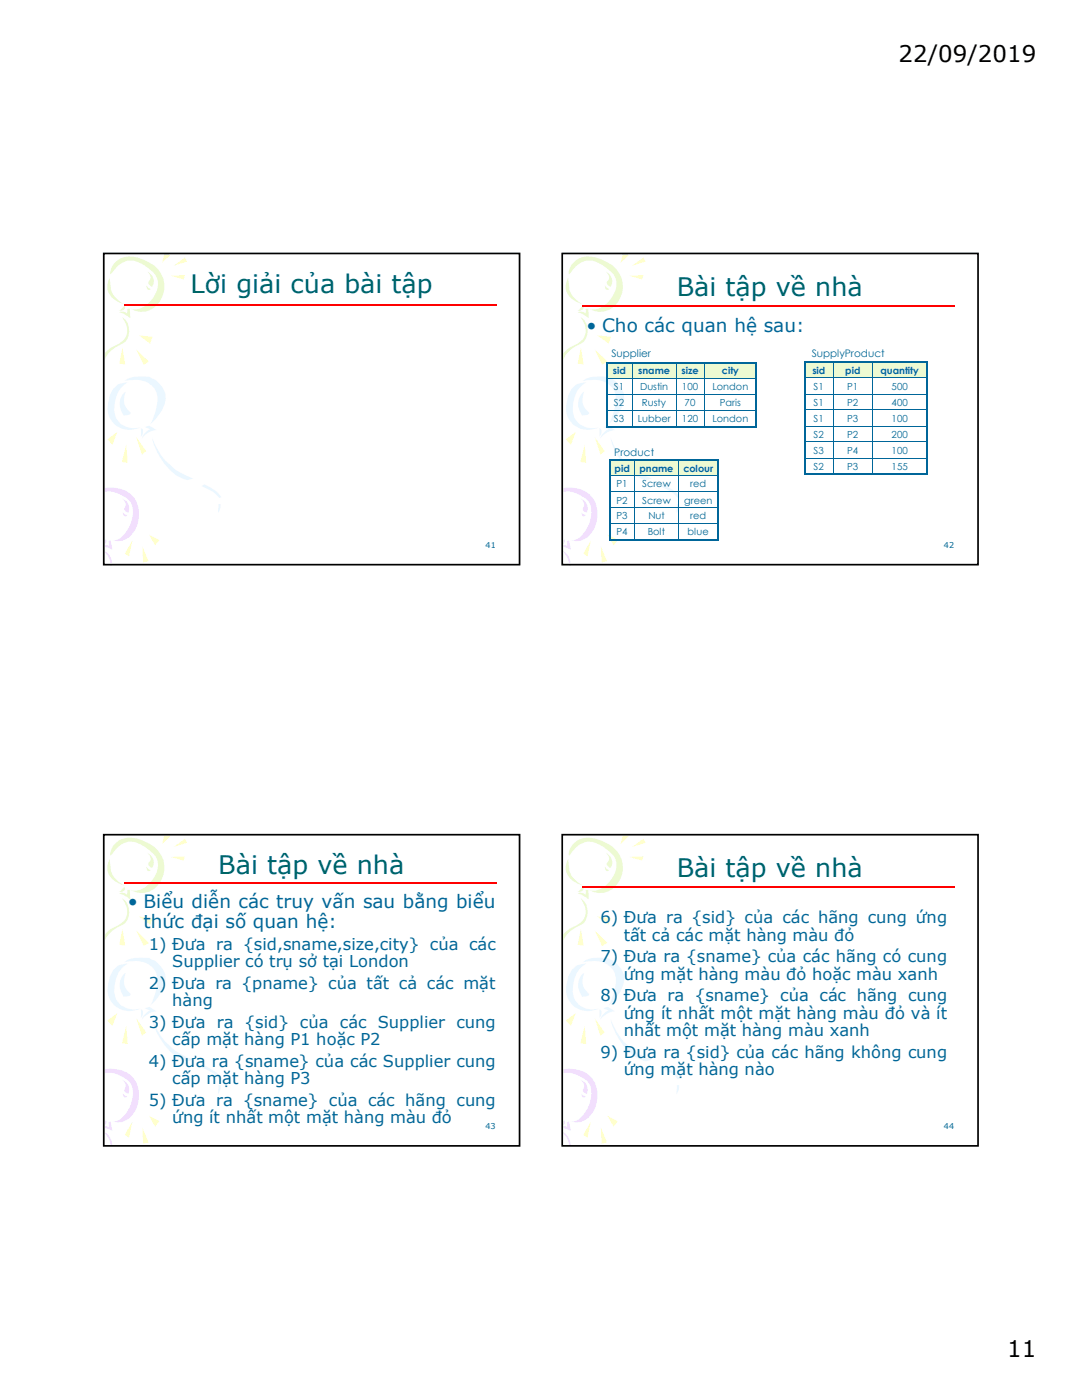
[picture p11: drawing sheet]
<svg xmlns="http://www.w3.org/2000/svg" width="216mm" height="279mm" viewBox="0 0 216 279" stroke-linecap="round" stroke-linejoin="round" font-family="sans-serif">
<g fill="#ffc">
<path d="M21.4 87.7l2-1.5-1 2.6z"/>
<path d="M25.2 88.7l.3 3.7-1.2-.2z"/>
<path d="M27.2 87.2l2 2.8-.9 .7z"/>
</g>
<g fill="#ebf7ff">
<path d="M24.8 76a4.8 4.8 0 0 1 3.1-.9 4.5 4.5 0 0 1 5.2 4.5 9.1 9.1 0 0 1-3.1 5.1l.6-1.5a6.3 6.3 0 0 0 .2-5.7 5.1 5.1 0 0 0-5-1.6z" fill-rule="evenodd"/>
<path d="M22.6 77.6a2.42 2.42 0 0 1 1.7-1.1l1.3-.2h-.2a6.1 6.1 0 0 0-2.2 7.2 4.2 4.2 0 0 0 4.8 1.8 4.5 4.5 0 0 1-5.1-.6 4.5 4.5 0 0 1-1.1-5l.1-.7z" fill-rule="evenodd"/>
<path d="M24.8 78.3l.3-.1a3.5 3.5 0 0 0 1 4.3l-.4 .3-1 .1a3.5 3.5 0 0 1 .1-4.6z" fill-rule="evenodd"/>
<path d="M28.9 85.2l.9-.2 1.4 .8a4 4 0 0 0-2.9 1.7 2.59 2.59 0 0 1 1.7-1.8z" fill-rule="evenodd"/>
<path d="M28.1 85.5h.1a1.19 1.19 0 0 1-.1 1.7z" fill-rule="evenodd"/>
<path d="M30.4 87.4a13.1 13.1 0 0 0 8.2 8.1 3.4 3.4 0 0 1-3.6-.8 13.6 13.6 0 0 1-4.6-7.3z" fill-rule="evenodd"/>
<path d="M40.2 97l.6-.4 .6 .4a5.1 5.1 0 0 1 2.8 2.3l-.5 .1a7 7 0 0 0-3.5-2.4z" fill-rule="evenodd"/>
<path d="M43.6 100.6h.4v.4l-.5 1.4z" fill-rule="evenodd"/>
</g>
<g fill="#ffc">
<path d="M29.7 106.7l2.1 1.1-.9 1z"/>
<path d="M28.4 109l1.2 3-1 .2z"/>
<path d="M26.4 107.9l-.7 3.1-.8-.5z"/>
<path d="M27.7 66.9l2.7 .3-.4 1.4z"/>
<path d="M27.2 69.7l2.5 2.5-1 .6z"/>
<path d="M24.4 69.4l.6 3.3-1.2-.1z"/>
<path d="M32.9 50.4l1.1 .5-1.7 1.6z"/>
<path d="M34.6 53l2.3-1.6 .4 .8z"/>
<path d="M34.1 55l2.8-.1-.3 .9z"/>
</g>
<g fill="#f2dffd">
<path d="M24.4 99.5a2.02 2.02 0 0 1 1.2 2.8l-.1-.1a.76 .76 0 0 1-.6-.5 .76 .76 0 0 1 .2-.8 1.47 1.47 0 0 0-.7-1.4z" fill-rule="evenodd"/>
<path d="M24.5 102.3l.4 .4h.5l-.2 .3h-.2a.7 .7 0 0 1-.5-.7z" fill-rule="evenodd"/>
<path d="M20.7 109.9a2.99 2.99 0 0 1 1.7 3h-.4a4 4 0 0 0-1.3-3z" fill-rule="evenodd"/>
<path d="M20.5 108.9l.8-.1 .4 .2-.1-1 .5-.2 .3 1.9-1.3-.5h-.6z" fill-rule="evenodd"/>
<path d="M21.1 107.6a.79 .79 0 0 1-.6 1.2v-.4z" fill-rule="evenodd"/>
<path d="M20.5 97.5a5.9 5.9 0 0 1 6.8 2.7 6.4 6.4 0 0 1-1.5 7 3.4 3.4 0 0 1-3.4 .6 3.2 3.2 0 0 0 3-1.9 6 6 0 0 0 .7-5.6 5.9 5.9 0 0 0-5.1-2.1l-.5 .1z" fill-rule="evenodd"/>
</g>
<g fill="#edfad2">
<path d="M21.9 55.5l.1 1.1a4.4 4.4 0 0 0 2.8 4.1 4.3 4.3 0 0 1-3.4-3.1v-.7z" fill-rule="evenodd"/>
<path d="M23.8 62.4a1.27 1.27 0 0 1 1.6 .1v-.8l.5-.1 .1 1.9-1.3-.9z" fill-rule="evenodd"/>
<path d="M29.5 54.2a2.11 2.11 0 0 1 .9 3l-.7-.5a.67 .67 0 0 1 .3-.9 1.3 1.3 0 0 0-.5-1.6z" fill-rule="evenodd"/>
<path d="M23.7 62l.3-.1 .8-.9 .2 .3a.91 .91 0 0 1-1.3 .7z" fill-rule="evenodd"/>
<path d="M29.2 57l.4 .4 .4 .3v.1l-.3 .1-.3-.2z" fill-rule="evenodd"/>
<path d="M24.4 63.2a3.3 3.3 0 0 1 1.3 3.4 3.3 3.3 0 0 1-2.4 2.6 5.8 5.8 0 0 0-2.8 3.4 3.3 3.3 0 0 1 2.5-3.6 3.2 3.2 0 0 0 2.4-3 6.3 6.3 0 0 0-1-2.8z" fill-rule="evenodd"/>
<path d="M22.8 52.6a4.6 4.6 0 0 1 5.7-.8 5.8 5.8 0 0 1 4.3 5.8 4.7 4.7 0 0 1-5.7 4.5l-1.1-.5a4.1 4.1 0 0 0 4.5-2.1 3.8 3.8 0 0 0-.9-5.9 5.2 5.2 0 0 0-4.5-1.5l-.5 .2a6.6 6.6 0 0 0-2.5 2.4 1.77 1.77 0 0 1 .4-1.7z" fill-rule="evenodd"/>
</g>
<path d="M24.7 60.9h74.3" fill="none" stroke="#f00" stroke-width=".3"/>
<path d="M20.7 50.6h83v62.1h-83z" fill="none" stroke="#000" stroke-width=".34"/>
<path d="M112 50.4h83.4v62.5h-83.4z" fill="#fff"/>
<g fill="#ffc">
<path d="M112.9 87.7l2-1.5-1 2.6z"/>
<path d="M116.7 88.7l.3 3.7-1.2-.2z"/>
<path d="M118.7 87.2l1.9 2.8-.8 .7z"/>
</g>
<g fill="#ebf7ff">
<path d="M116.3 76a4.8 4.8 0 0 1 3.1-.9 4.5 4.5 0 0 1 5.1 4.5 9.1 9.1 0 0 1-3 5.1l.6-1.5a6.3 6.3 0 0 0 .2-5.7 5.1 5.1 0 0 0-5-1.6z" fill-rule="evenodd"/>
<path d="M114 77.6a2.42 2.42 0 0 1 1.8-1.1l1.3-.2h-.2a6.1 6.1 0 0 0-2.2 7.2 4.2 4.2 0 0 0 4.8 1.8 4.5 4.5 0 0 1-5.1-.6 4.5 4.5 0 0 1-1.2-5l.2-.7z" fill-rule="evenodd"/>
<path d="M116.3 78.3l.2-.1a3.5 3.5 0 0 0 1.1 4.3l-.5 .3-.9 .1a3.5 3.5 0 0 1 .1-4.6z" fill-rule="evenodd"/>
<path d="M120.4 85.2l.9-.2 1.4 .8a4 4 0 0 0-2.9 1.7 2.59 2.59 0 0 1 1.7-1.8z" fill-rule="evenodd"/>
<path d="M119.6 85.5h.1a1.19 1.19 0 0 1-.1 1.7z" fill-rule="evenodd"/>
<path d="M121.8 87.4a13.1 13.1 0 0 0 8.2 8.1 3.4 3.4 0 0 1-3.6-.8 13.6 13.6 0 0 1-4.6-7.3z" fill-rule="evenodd"/>
<path d="M131.7 97l.5-.4 .7 .4a5.1 5.1 0 0 1 2.7 2.3l-.4 .1a7 7 0 0 0-3.5-2.4z" fill-rule="evenodd"/>
<path d="M135 100.6h.5v.4l-.5 1.4z" fill-rule="evenodd"/>
</g>
<g fill="#ffc">
<path d="M121.2 106.7l2.1 1.1-.9 1z"/>
<path d="M119.9 109l1.2 3-1 .2z"/>
<path d="M117.9 107.9l-.7 3.1-.8-.5z"/>
<path d="M119.2 66.9l2.7 .3-.4 1.4z"/>
<path d="M118.7 69.7l2.5 2.5-1.1 .6z"/>
<path d="M115.9 69.4l.6 3.3-1.2-.1z"/>
<path d="M124.3 50.4l1.1 .5-1.6 1.6z"/>
<path d="M126.1 53l2.3-1.6 .4 .8z"/>
<path d="M125.6 55l2.8-.1-.3 .9z"/>
</g>
<g fill="#f2dffd">
<path d="M115.9 99.5a2.02 2.02 0 0 1 1.2 2.8l-.1-.1a.76 .76 0 0 1-.7-.5 .76 .76 0 0 1 .2-.8 1.47 1.47 0 0 0-.6-1.4z" fill-rule="evenodd"/>
<path d="M116 102.3l.4 .4h.4l-.1 .3h-.2a.7 .7 0 0 1-.5-.7z" fill-rule="evenodd"/>
<path d="M112.2 109.9a2.99 2.99 0 0 1 1.7 3h-.4a4 4 0 0 0-1.3-3z" fill-rule="evenodd"/>
<path d="M112 108.9l.8-.1 .4 .2-.1-1 .4-.2 .4 1.9-1.3-.5h-.6z" fill-rule="evenodd"/>
<path d="M112.6 107.6a.79 .79 0 0 1-.6 1.2v-.4z" fill-rule="evenodd"/>
<path d="M112 97.5a5.9 5.9 0 0 1 6.7 2.7 6.4 6.4 0 0 1-1.4 7 3.4 3.4 0 0 1-3.4 .6 3.2 3.2 0 0 0 2.9-1.9 6 6 0 0 0 .8-5.6 5.9 5.9 0 0 0-5.1-2.1l-.5 .1z" fill-rule="evenodd"/>
</g>
<g fill="#edfad2">
<path d="M113.4 55.5l.1 1.1a4.4 4.4 0 0 0 2.8 4.1 4.3 4.3 0 0 1-3.4-3.1v-.7z" fill-rule="evenodd"/>
<path d="M115.3 62.4a1.27 1.27 0 0 1 1.5 .1l.1-.8 .5-.1 .1 1.9-1.3-.9z" fill-rule="evenodd"/>
<path d="M120.9 54.2a2.11 2.11 0 0 1 .9 3l-.6-.5a.67 .67 0 0 1 .3-.9 1.3 1.3 0 0 0-.6-1.6z" fill-rule="evenodd"/>
<path d="M115.2 62l.3-.1 .8-.9 .2 .3a.91 .91 0 0 1-1.3 .7z" fill-rule="evenodd"/>
<path d="M120.7 57l.4 .4 .4 .3v.1l-.3 .1-.3-.2z" fill-rule="evenodd"/>
<path d="M115.9 63.2a3.3 3.3 0 0 1 1.3 3.4 3.3 3.3 0 0 1-2.4 2.6 5.8 5.8 0 0 0-2.8 3.4 3.3 3.3 0 0 1 2.5-3.6 3.2 3.2 0 0 0 2.4-3 6.3 6.3 0 0 0-1-2.8z" fill-rule="evenodd"/>
<path d="M114.3 52.6a4.6 4.6 0 0 1 5.7-.8 5.8 5.8 0 0 1 4.3 5.8 4.7 4.7 0 0 1-5.8 4.5l-1-.5a4.1 4.1 0 0 0 4.5-2.1 3.8 3.8 0 0 0-.9-5.9 5.2 5.2 0 0 0-4.5-1.5l-.5 .2a6.6 6.6 0 0 0-2.5 2.4 1.77 1.77 0 0 1 .4-1.7z" fill-rule="evenodd"/>
</g>
<g fill="#edfad2">
<path d="M121.1 72.3h5.1v3.3h-5.1z"/>
<path d="M126.2 72.3h8.8v3.3h-8.8z"/>
<path d="M135 72.3h5.5v3.3h-5.5z"/>
<path d="M140.5 72.3h10.4v3.3h-10.4z"/>
</g>
<path d="M120.9 75.6h30.1M120.9 78.8h30.1M126.1 72.2v13.1M135 72.2v13.1M140.5 72.2v13.1M120.9 81.9h30.1" fill="none" stroke="#069" stroke-width=".2"/>
<path d="M121.1 72.2v13.1M150.9 72.2v13.1M120.9 85.1h30.1" fill="none" stroke="#069" stroke-width=".25"/>
<path d="M120.9 72.4h30.1" fill="none" stroke="#069" stroke-width=".3"/>
<g fill="#edfad2">
<path d="M121.8 91.7h4.9v3.3h-4.9z"/>
<path d="M126.7 91.7h8.7v3.3h-8.7z"/>
<path d="M135.4 91.7h7.9v3.3h-7.9z"/>
</g>
<path d="M121.6 94.9h21.8M121.6 98.1h21.8M126.6 91.6v16.3M135.4 91.6v16.3M121.6 101.3h21.8M121.6 104.5h21.8" fill="none" stroke="#069" stroke-width=".2"/>
<path d="M121.6 91.7h21.8M121.8 91.6v16.3M143.3 91.6v16.3" fill="none" stroke="#069" stroke-width=".25"/>
<path d="M121.6 107.7h21.8" fill="none" stroke="#069" stroke-width=".3"/>
<g fill="#edfad2">
<path d="M160.7 72.2h5.5v3.2h-5.5z"/>
<path d="M166.2 72.2h8v3.2h-8z"/>
<path d="M174.2 72.2h10.8v3.2h-10.8z"/>
</g>
<path d="M160.5 75.4h24.6M160.5 78.6h24.6M166.2 72.1v22.6M174.1 72.1v22.6M160.5 81.8h24.6M160.5 85h24.6M160.5 88.2h24.6M160.5 91.4h24.6" fill="none" stroke="#069" stroke-width=".2"/>
<path d="M160.5 72.2h24.6M160.7 72.1v22.6M185 72.1v22.6M160.5 94.6h24.6" fill="none" stroke="#069" stroke-width=".25"/>
<path d="M116.2 61h74.3" fill="none" stroke="#f00" stroke-width=".3"/>
<path d="M112.2 50.6h83v62.1h-83z" fill="none" stroke="#000" stroke-width=".34"/>
<path d="M20.5 166.4h83.4v62.5h-83.4z" fill="#fff"/>
<g fill="#ffc">
<path d="M21.4 203.7l2-1.5-1 2.6z"/>
<path d="M25.2 204.7l.3 3.7-1.2-.2z"/>
<path d="M27.2 203.2l2 2.8-.9 .7z"/>
</g>
<g fill="#ebf7ff">
<path d="M24.8 192a4.8 4.8 0 0 1 3.1-.9 4.5 4.5 0 0 1 5.2 4.5 9.1 9.1 0 0 1-3.1 5.1l.6-1.5a6.3 6.3 0 0 0 .2-5.7 5.1 5.1 0 0 0-5-1.6z" fill-rule="evenodd"/>
<path d="M22.6 193.6a2.42 2.42 0 0 1 1.7-1.1l1.3-.2h-.2a6.1 6.1 0 0 0-2.2 7.2 4.2 4.2 0 0 0 4.8 1.8 4.5 4.5 0 0 1-5.1-.6 4.5 4.5 0 0 1-1.1-5l.1-.8z" fill-rule="evenodd"/>
<path d="M24.8 194.3l.3-.1a3.5 3.5 0 0 0 1 4.3l-.4 .3-1 .1a3.5 3.5 0 0 1 .1-4.6z" fill-rule="evenodd"/>
<path d="M28.9 201.2l.9-.2 1.4 .8a4 4 0 0 0-2.9 1.7 2.59 2.59 0 0 1 1.7-1.8z" fill-rule="evenodd"/>
<path d="M28.1 201.5h.1a1.19 1.19 0 0 1-.1 1.7z" fill-rule="evenodd"/>
<path d="M30.4 203.4a13.1 13.1 0 0 0 8.2 8.1 3.4 3.4 0 0 1-3.6-.8 13.6 13.6 0 0 1-4.6-7.3z" fill-rule="evenodd"/>
<path d="M40.2 213l.6-.4 .6 .4a5.1 5.1 0 0 1 2.8 2.3h-.5a7 7 0 0 0-3.5-2.3z" fill-rule="evenodd"/>
<path d="M43.6 216.6h.4v.4l-.5 1.4z" fill-rule="evenodd"/>
</g>
<g fill="#ffc">
<path d="M29.7 222.7l2.1 1.1-.9 1z"/>
<path d="M28.4 225l1.2 3-1 .2z"/>
<path d="M26.4 223.9l-.7 3.1-.8-.5z"/>
<path d="M27.7 182.9l2.7 .3-.4 1.4z"/>
<path d="M27.2 185.7l2.5 2.5-1 .6z"/>
<path d="M24.4 185.4l.6 3.3-1.2-.1z"/>
<path d="M32.9 166.4l1.1 .5-1.7 1.5z"/>
<path d="M34.6 169l2.3-1.6 .4 .8z"/>
<path d="M34.1 171l2.8-.1-.3 .8z"/>
</g>
<g fill="#f2dffd">
<path d="M24.4 215.5a2.02 2.02 0 0 1 1.2 2.8l-.1-.1a.76 .76 0 0 1-.6-.5 .76 .76 0 0 1 .2-.8 1.47 1.47 0 0 0-.7-1.4z" fill-rule="evenodd"/>
<path d="M24.5 218.3l.4 .4h.5l-.2 .3h-.2a.7 .7 0 0 1-.5-.7z" fill-rule="evenodd"/>
<path d="M20.7 225.9a2.99 2.99 0 0 1 1.7 3h-.4a4 4 0 0 0-1.3-3z" fill-rule="evenodd"/>
<path d="M20.5 224.9l.8-.1 .4 .2-.1-1 .5-.2 .3 1.9-1.3-.5h-.6z" fill-rule="evenodd"/>
<path d="M21.1 223.6a.79 .79 0 0 1-.6 1.2v-.4z" fill-rule="evenodd"/>
<path d="M20.5 213.5a5.9 5.9 0 0 1 6.8 2.7 6.4 6.4 0 0 1-1.5 7 3.4 3.4 0 0 1-3.4 .6 3.2 3.2 0 0 0 3-1.9 6 6 0 0 0 .7-5.6 5.9 5.9 0 0 0-5.1-2.1l-.5 .1z" fill-rule="evenodd"/>
</g>
<g fill="#edfad2">
<path d="M21.9 171.4l.1 1.2a4.4 4.4 0 0 0 2.8 4.1 4.3 4.3 0 0 1-3.4-3.1v-.8z" fill-rule="evenodd"/>
<path d="M23.8 178.4a1.27 1.27 0 0 1 1.6 .1v-.8l.5-.1 .1 1.9-1.3-.9z" fill-rule="evenodd"/>
<path d="M29.5 170.2a2.11 2.11 0 0 1 .9 3l-.7-.5a.67 .67 0 0 1 .3-.9 1.3 1.3 0 0 0-.5-1.6z" fill-rule="evenodd"/>
<path d="M23.7 178l.3-.1 .8-.9 .2 .3a.91 .91 0 0 1-1.3 .7z" fill-rule="evenodd"/>
<path d="M29.2 173l.4 .4 .4 .3v.1l-.3 .1-.3-.2z" fill-rule="evenodd"/>
<path d="M24.4 179.2a3.3 3.3 0 0 1 1.3 3.4 3.3 3.3 0 0 1-2.4 2.6 5.8 5.8 0 0 0-2.8 3.4 3.3 3.3 0 0 1 2.5-3.6 3.2 3.2 0 0 0 2.4-3 6.3 6.3 0 0 0-1-2.8z" fill-rule="evenodd"/>
<path d="M22.8 168.6a4.6 4.6 0 0 1 5.7-.8 5.8 5.8 0 0 1 4.3 5.8 4.7 4.7 0 0 1-5.7 4.5l-1.1-.5a4.1 4.1 0 0 0 4.5-2.1 3.8 3.8 0 0 0-.9-6 5.2 5.2 0 0 0-4.5-1.4l-.5 .2a6.6 6.6 0 0 0-2.5 2.4 1.77 1.77 0 0 1 .4-1.7z" fill-rule="evenodd"/>
</g>
<path d="M24.7 176.3h74.3" fill="none" stroke="#f00" stroke-width=".25"/>
<path d="M20.7 166.6h83v62.1h-83z" fill="none" stroke="#000" stroke-width=".34"/>
<path d="M112 166.4h83.4v62.5h-83.4z" fill="#fff"/>
<g fill="#ffc">
<path d="M112.9 203.7l2-1.5-1 2.6z"/>
<path d="M116.7 204.7l.3 3.7-1.2-.2z"/>
<path d="M118.7 203.2l1.9 2.8-.8 .7z"/>
</g>
<g fill="#ebf7ff">
<path d="M116.3 192a4.8 4.8 0 0 1 3.1-.9 4.5 4.5 0 0 1 5.1 4.5 9.1 9.1 0 0 1-3 5.1l.6-1.5a6.3 6.3 0 0 0 .2-5.7 5.1 5.1 0 0 0-5-1.6z" fill-rule="evenodd"/>
<path d="M114 193.6a2.42 2.42 0 0 1 1.8-1.1l1.3-.2h-.2a6.1 6.1 0 0 0-2.2 7.2 4.2 4.2 0 0 0 4.8 1.8 4.5 4.5 0 0 1-5.1-.6 4.5 4.5 0 0 1-1.2-5l.2-.8z" fill-rule="evenodd"/>
<path d="M116.3 194.3l.2-.1a3.5 3.5 0 0 0 1.1 4.3l-.5 .3-.9 .1a3.5 3.5 0 0 1 .1-4.6z" fill-rule="evenodd"/>
<path d="M120.4 201.2l.9-.2 1.4 .8a4 4 0 0 0-2.9 1.7 2.59 2.59 0 0 1 1.7-1.8z" fill-rule="evenodd"/>
<path d="M119.6 201.5h.1a1.19 1.19 0 0 1-.1 1.7z" fill-rule="evenodd"/>
<path d="M121.8 203.4a13.1 13.1 0 0 0 8.2 8.1 3.4 3.4 0 0 1-3.6-.8 13.6 13.6 0 0 1-4.6-7.3z" fill-rule="evenodd"/>
<path d="M131.7 213l.5-.4 .7 .4a5.1 5.1 0 0 1 2.7 2.3h-.4a7 7 0 0 0-3.5-2.3z" fill-rule="evenodd"/>
<path d="M135 216.6h.5v.4l-.5 1.4z" fill-rule="evenodd"/>
</g>
<g fill="#ffc">
<path d="M121.2 222.7l2.1 1.1-.9 1z"/>
<path d="M119.9 225l1.2 3-1 .2z"/>
<path d="M117.9 223.9l-.7 3.1-.8-.5z"/>
<path d="M119.2 182.9l2.7 .3-.4 1.4z"/>
<path d="M118.7 185.7l2.5 2.5-1.1 .6z"/>
<path d="M115.9 185.4l.6 3.3-1.2-.1z"/>
<path d="M124.3 166.4l1.1 .5-1.6 1.5z"/>
<path d="M126.1 169l2.3-1.6 .4 .8z"/>
<path d="M125.6 171l2.8-.1-.3 .8z"/>
</g>
<g fill="#f2dffd">
<path d="M115.9 215.5a2.02 2.02 0 0 1 1.2 2.8l-.1-.1a.76 .76 0 0 1-.7-.5 .76 .76 0 0 1 .2-.8 1.47 1.47 0 0 0-.6-1.4z" fill-rule="evenodd"/>
<path d="M116 218.3l.4 .4h.4l-.1 .3h-.2a.7 .7 0 0 1-.5-.7z" fill-rule="evenodd"/>
<path d="M112.2 225.9a2.99 2.99 0 0 1 1.7 3h-.4a4 4 0 0 0-1.3-3z" fill-rule="evenodd"/>
<path d="M112 224.9l.8-.1 .4 .2-.1-1 .4-.2 .4 1.9-1.3-.5h-.6z" fill-rule="evenodd"/>
<path d="M112.6 223.6a.79 .79 0 0 1-.6 1.2v-.4z" fill-rule="evenodd"/>
<path d="M112 213.5a5.9 5.9 0 0 1 6.7 2.7 6.4 6.4 0 0 1-1.4 7 3.4 3.4 0 0 1-3.4 .6 3.2 3.2 0 0 0 2.9-1.9 6 6 0 0 0 .8-5.6 5.9 5.9 0 0 0-5.1-2.1l-.5 .1z" fill-rule="evenodd"/>
</g>
<g fill="#edfad2">
<path d="M113.4 171.4l.1 1.2a4.4 4.4 0 0 0 2.8 4.1 4.3 4.3 0 0 1-3.4-3.1v-.8z" fill-rule="evenodd"/>
<path d="M115.3 178.4a1.27 1.27 0 0 1 1.5 .1l.1-.8 .5-.1 .1 1.9-1.3-.9z" fill-rule="evenodd"/>
<path d="M120.9 170.2a2.11 2.11 0 0 1 .9 3l-.6-.5a.67 .67 0 0 1 .3-.9 1.3 1.3 0 0 0-.6-1.6z" fill-rule="evenodd"/>
<path d="M115.2 178l.3-.1 .8-.9 .2 .3a.91 .91 0 0 1-1.3 .7z" fill-rule="evenodd"/>
<path d="M120.7 173l.4 .4 .4 .3v.1l-.3 .1-.3-.2z" fill-rule="evenodd"/>
<path d="M115.9 179.2a3.3 3.3 0 0 1 1.3 3.4 3.3 3.3 0 0 1-2.4 2.6 5.8 5.8 0 0 0-2.8 3.4 3.3 3.3 0 0 1 2.5-3.6 3.2 3.2 0 0 0 2.4-3 6.3 6.3 0 0 0-1-2.8z" fill-rule="evenodd"/>
<path d="M114.6 168.2a4.6 4.6 0 0 1 5.4-.4 5.8 5.8 0 0 1 4.3 5.8 4.7 4.7 0 0 1-5.8 4.5l-1-.5a4.1 4.1 0 0 0 4.5-2.1 3.8 3.8 0 0 0-.9-6 5.2 5.2 0 0 0-4.5-1.4l-.5 .2a6.6 6.6 0 0 0-2.5 2.4 2.55 2.55 0 0 1 1-2.5z" fill-rule="evenodd"/>
</g>
<path d="M116.2 177h74.3" fill="none" stroke="#f00" stroke-width=".3"/>
<path d="M112.2 166.6h83v62.1h-83z" fill="none" stroke="#000" stroke-width=".34"/>
<g font-size="5.1" fill="#066">
<text x="38" y="58.4">Lời giải của bài tập</text>
<text x="135" y="59.1">Bài tập về nhà</text>
<text x="43.6" y="174.4">Bài tập về nhà</text>
<text x="135" y="175.1">Bài tập về nhà</text>
</g>
<g font-size="4.6">
<text x="179.3" y="12.3">22/09/2019</text>
<text x="201" y="270.7">11</text>
</g>
<g font-size="3.7" fill="#069">
<text x="117" y="66.3">• Cho các quan hệ sau:</text>
<text x="25.5" y="181.1">• Biểu diễn các truy vấn sau bằng biểu</text>
<text x="28.7" y="185.2">thức đại số quan hệ:</text>
</g>
<g font-size="3.3" fill="#069">
<text x="119.8" y="184.2">6) Đưa ra {sid} của các hãng cung ứng</text>
<text x="29.7" y="189.5">1) Đưa ra {sid,sname,size,city} của các</text>
<text x="124.5" y="187.7">tất cả các mặt hàng màu đỏ</text>
<text x="29.7" y="197.3">2) Đưa ra {pname} của tất cả các mặt</text>
<text x="34.4" y="193">Supplier có trụ sở tại London</text>
<text x="119.8" y="192">7) Đưa ra {sname} của các hãng có cung</text>
<text x="124.5" y="195.5">ứng mặt hàng màu đỏ hoặc màu xanh</text>
<text x="34.4" y="200.8">hàng</text>
<text x="119.8" y="199.8">8) Đưa ra {sname} của các hãng cung</text>
<text x="124.5" y="203.3">ứng ít nhất một mặt hàng màu đỏ và ít</text>
<text x="29.7" y="205.1">3) Đưa ra {sid} của các Supplier cung</text>
<text x="34.4" y="208.6">cấp mặt hàng P1 hoặc P2</text>
<text x="124.5" y="206.8">nhất một mặt hàng màu xanh</text>
<text x="29.7" y="212.9">4) Đưa ra {sname} của các Supplier cung</text>
<text x="119.8" y="211.1">9) Đưa ra {sid} của các hãng không cung</text>
<text x="124.5" y="214.6">ứng mặt hàng nào</text>
<text x="29.7" y="220.7">5) Đưa ra {sname} của các hãng cung</text>
<text x="34.4" y="216.4">cấp mặt hàng P3</text>
<text x="34.4" y="224.2">ứng ít nhất một mặt hàng màu đỏ</text>
</g>
<g font-size="2.1" fill="#069">
<text x="122" y="71.3">Supplier</text>
<text x="162" y="71.3">SupplyProduct</text>
<text x="122.6" y="91.1">Product</text>
</g>
<g font-size="1.9" fill="#069">
<text x="122.3" y="74.7">sid</text>
<text x="122.5" y="77.9">S1</text>
<text x="127.3" y="74.7">sname</text>
<text x="127.7" y="77.9">Dustin</text>
<text x="136" y="74.7">size</text>
<text x="136.1" y="77.9">100</text>
<text x="142.2" y="77.9">London</text>
<text x="144" y="74.7">city</text>
<text x="162.1" y="74.6">sid</text>
<text x="162.3" y="77.8">S1</text>
<text x="168.7" y="74.6">pid</text>
<text x="169" y="77.8">P1</text>
<text x="175.7" y="74.6">quantity</text>
<text x="177.9" y="77.8">500</text>
<text x="122.5" y="81.1">S2</text>
<text x="128.1" y="81.1">Rusty</text>
<text x="136.6" y="81.1">70</text>
<text x="143.6" y="81.1">Paris</text>
<text x="162.3" y="81">S1</text>
<text x="169" y="81">P2</text>
<text x="177.9" y="81">400</text>
<text x="122.5" y="84.3">S3</text>
<text x="127.3" y="84.3">Lubber</text>
<text x="136.1" y="84.3">120</text>
<text x="142.2" y="84.3">London</text>
<text x="162.3" y="84.2">S1</text>
<text x="162.3" y="87.4">S2</text>
<text x="169" y="84.2">P3</text>
<text x="169" y="87.4">P2</text>
<text x="177.9" y="84.2">100</text>
<text x="177.9" y="87.4">200</text>
<text x="122.6" y="94.1">pid</text>
<text x="127.6" y="94.1">pname</text>
<text x="136.4" y="94.1">colour</text>
<text x="162.3" y="90.6">S3</text>
<text x="162.3" y="93.8">S2</text>
<text x="169" y="90.6">P4</text>
<text x="169" y="93.8">P3</text>
<text x="177.9" y="90.6">100</text>
<text x="177.9" y="93.8">155</text>
<text x="123" y="97.3">P1</text>
<text x="123" y="100.5">P2</text>
<text x="128.1" y="97.3">Screw</text>
<text x="128.1" y="100.5">Screw</text>
<text x="136.5" y="100.5">green</text>
<text x="137.7" y="97.3">red</text>
<text x="123" y="103.7">P3</text>
<text x="123" y="106.8">P4</text>
<text x="129.2" y="106.8">Bolt</text>
<text x="129.4" y="103.7">Nut</text>
<text x="137.2" y="106.8">blue</text>
<text x="137.7" y="103.7">red</text>
</g>
<g font-size="1.6" fill="#069">
<text x="96.9" y="109.3">41</text>
<text x="188.3" y="109.3">42</text>
<text x="96.9" y="225.3">43</text>
<text x="188.3" y="225.3">44</text>
</g>
</svg>
